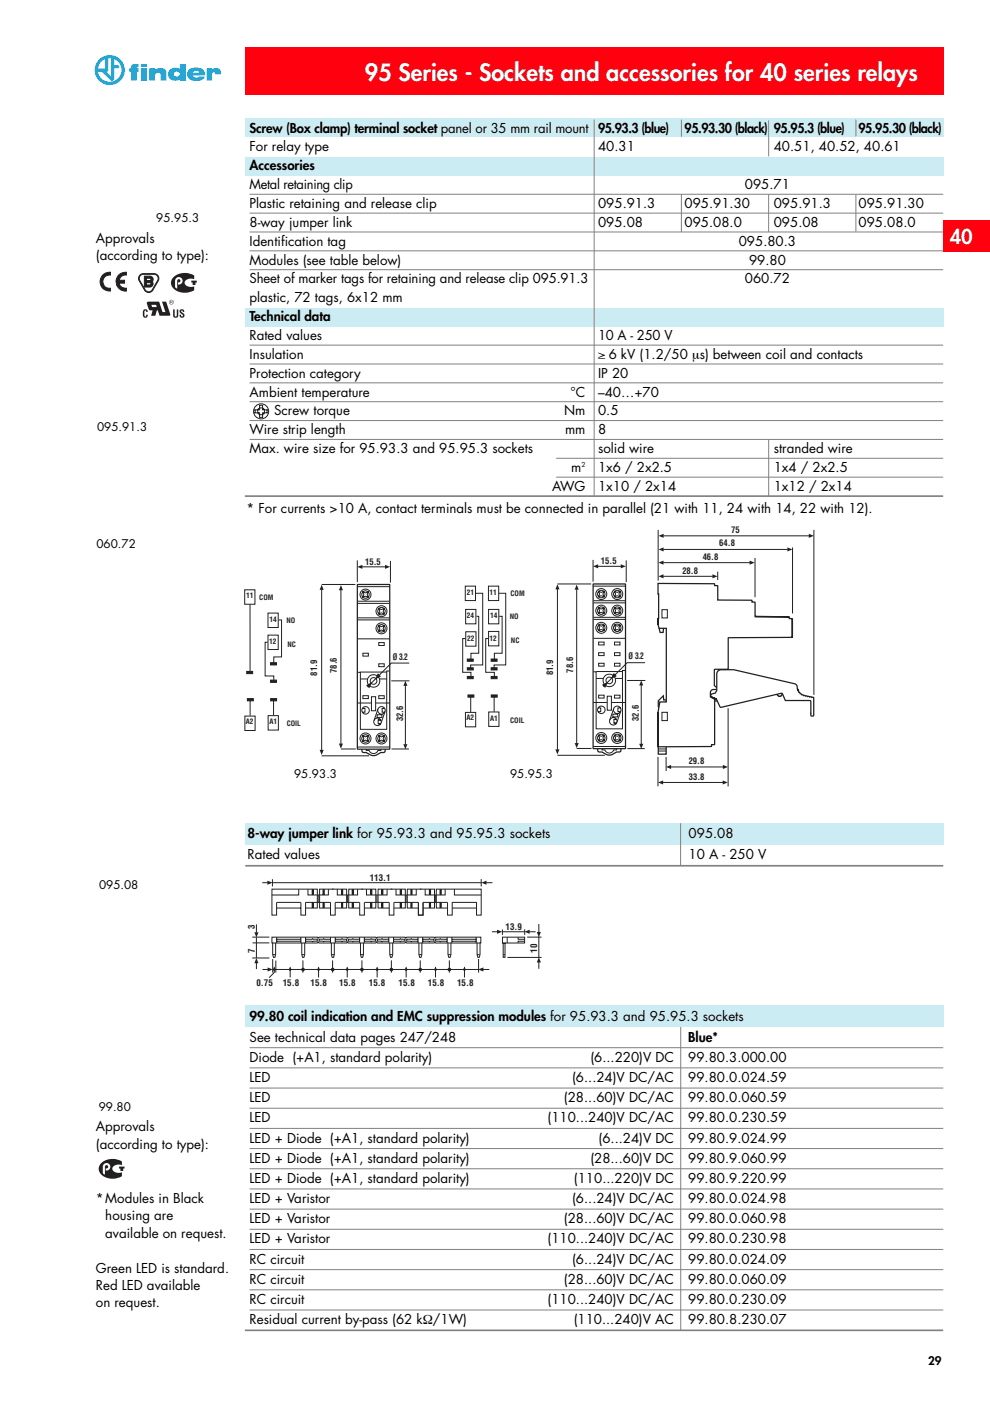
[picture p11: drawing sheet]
<svg xmlns="http://www.w3.org/2000/svg" width="210mm" height="297mm" viewBox="0 0 210 297" stroke-linecap="round" stroke-linejoin="round" font-family="sans-serif">
<path d="M51.9 213.3h148.1v4.5h-148.1z" fill="#ccecf4"/>
<path d="M20 213.8h22.7v22.7h-22.7z" fill="#fff"/>
<g fill="none" stroke="#808080" stroke-width=".21">
<path d="M144.3 217.7v64.4M52.9 222.1h147.1M52.9 226.4h147.1M52.9 230.7h147.1M52.9 235h147.1M52.9 239.2h147.1M52.9 243.5h147.1M52.9 247.8h147.1M52.9 252.1h147.1M52.9 256.4h147.1M52.9 260.6h147.1M52.9 264.9h147.1"/>
<path d="M52.9 269.2h147.1M52.9 273.5h147.1M52.9 277.7h147.1"/>
</g>
<path d="M51.9 282.1h148.1" fill="none" stroke="#808080" stroke-width=".35"/>
<path d="M25.2 247.3h1.2v.4h-.3v.6h-.6v-.6h-.3zM21.6 246.5a3.8 3.8 0 0 1 4.3-.2v.7a1.5 1.5 0 0 0-2.1 .8 1.5 1.5 0 0 0 2.1 .7v.9a3.7 3.7 0 0 1-4.7-.7 1.62 1.62 0 0 1 .4-2.2zM22 246.8l-.2 .6v1.2l.2 .3 .2 .1v-1.5a.35 .35 0 0 1 .3-.5 .35 .35 0 0 1 .4 .4 .35 .35 0 0 1-.5 .3v.5a.8 .8 0 0 0 1-1 .8 .8 0 0 0-1.4-.4z" fill-rule="evenodd" fill="#231f20"/>
<g fill="#ff000f">
<path d="M200 46.7h9.9v6.7h-9.9z"/>
<path d="M52 10h148v10h-148z"/>
</g>
<path d="M20 10h28v10h-28z" fill="#fff"/>
<g fill="#00aeef">
<path d="M22.3 12.4l.6-.2v2.8l-.3 .2 1 1.1v-4.2l.6 .3v1.4h.8l.2 .2-.1 .4-.9 .1v2.4a.47 .47 0 0 1-.8 .1l-1.8-1.8h-1.3v-.7h2z"/>
<path d="M21 12.6a3.2 3.2 0 0 1 5 .7 3.2 3.2 0 0 1-1.9 4.7 3.2 3.2 0 0 1-4-3.2h.6a2.51 2.51 0 0 0 3.6 2.4 2.51 2.51 0 0 0 .6-4.2 2.51 2.51 0 0 0-4.1 1.2l-.1 .6h-.6a3.2 3.2 0 0 1 .9-2.2z"/>
<path d="M31.7 14.5h1.2v.3a2.05 2.05 0 0 1 2.1-.1l.3 .6v1.8h-1.2l-.1-1.5a.68 .68 0 0 0-1.1 .2v1.3h-1.2z"/>
<path d="M38.1 13.6h1.2v3.5h-1.2z"/>
<path d="M43.8 14.5h1.2v.2a1.12 1.12 0 0 1 1.3-.2 1.12 1.12 0 0 1 .5 1.3h-1.2v-.4l-.3-.1-.3 .2v1.6h-1.2z"/>
<path d="M35.9 14.9a1.86 1.86 0 0 1 2.3-.2l-.1 .9a.61 .61 0 0 0-.8-.4 .61 .61 0 0 0-.3 .9 .71 .71 0 0 0 1.1-.4l.4 .7a1.59 1.59 0 0 1-1.7 .6 1.59 1.59 0 0 1-1.2-1.2z"/>
<path d="M40.1 14.8a2.5 2.5 0 0 1 3.2 .4l.2 .8h-2.1v-.6h.8a.71 .71 0 0 0-.6-.4 .71 .71 0 0 0-.7 .4h.5v.6h-.5l.5 .4 2-.2a2.23 2.23 0 0 1-3.1 .7 1.35 1.35 0 0 1-.2-2.1z"/>
<path d="M28 13.8l.4-.2h1v.6l-.4 .1-.1 .2h.5v.7h-.4v1.9h-1.2v-1.9h-.4v-.7h.4z"/>
<path d="M29.9 14.5h1.2v2.6h-1.2z"/>
<path d="M29.9 13.6h1.2v.6h-1.2z"/>
</g>
<g fill="#ccecf4">
<path d="M51.9 33.4h148.1v4h-148.1z"/>
<path d="M51.9 65.4h148.1v4h-148.1z"/>
<path d="M51.9 25h148.1v4h-148.1z"/>
</g>
<g fill="#231f20" stroke="#231f20" stroke-width=".21">
<path d="M21.7 58.5l.9-.7 .8-.1v.6a1.41 1.41 0 0 0-1.6 1.4 1.41 1.41 0 0 0 1.6 1.4v.6a1.99 1.99 0 0 1-2-1 1.99 1.99 0 0 1 .3-2.2z"/>
<path d="M25.3 58.2l.5-.3 1-.2v.6a1.4 1.4 0 0 0-1.6 1.1h1.2v.6h-1.2a1.4 1.4 0 0 0 1.6 1.1v.6a2.01 2.01 0 0 1-2.1-1.2 2.01 2.01 0 0 1 .6-2.3z"/>
</g>
<g fill="none" stroke="#231f20" stroke-width=".21">
<path d="M53.8 87.5h.9M53.8 86.9h.9M54.1 86.9v.6M54.8 87.5v.3h.2M55 86.5h.7v.4h.4v.6h-.4v.4h-.7v-.4h-.4v-.6h.4zM55 87.9v.6h.7v-.6M55 86.6h-.2v.3M55.7 86.5v-.6h-.7v.6M55.7 86.6h.2v.3M55.9 87.5v.3h-.2M56 86.9h.9M56 87.5h.9"/>
<path d="M56.6 86.9v.6"/>
<circle cx="55.4" cy="87.2" r="1.6"/>
</g>
<g fill="none" stroke="#808080" stroke-width=".21">
<path d="M126 25.4v79.7M144.5 25.4v3.6M163 25.5v7.7M181.5 25.4v3.5M52.9 41.2h147.1M52.9 45.2h147.1M52.9 49.2h147.1M52.9 53.2h147.1M52.9 57.2h147.1M52.9 73.2h147.1M52.9 77.2h147.1M52.9 81.2h147.1"/>
<path d="M52.9 85.2h147.1M52.9 89.2h147.1M52.9 93.2h147.1M117.9 97.2h82.1M117.9 101.2h82.1"/>
</g>
<g fill="#231f20">
<path d="M30.4 65.8a.52 .52 0 0 1 .5-.2 .52 .52 0 0 1 .4 .4v.1h-.3v-.2h-.3l-.1 1 .2 .2 .2-.4 .3 .1a.52 .52 0 0 1-.5 .6 .95 .95 0 0 1-.5-1.4z"/>
<path d="M36.7 65.6h.3v1.3l.3 .2 .2-.2v-1.3h.3v1.2a.55 .55 0 0 1-.5 .6 .55 .55 0 0 1-.6-.6z"/>
<path d="M38.1 65.8a.54 .54 0 0 1 .6-.2 .54 .54 0 0 1 .4 .4v.1h-.3l-.2-.3-.2 .2a1.26 1.26 0 0 1 .7 1.1 .55 .55 0 0 1-.6 .2 .55 .55 0 0 1-.4-.5v-.1h.3l.2 .4 .2-.2-.6-.6z"/>
<path d="M31.2 64.1l2.5-.1 .4 1.1h-.8l-.2-.5h-1l.1 .5h1.9l.4 1.1h.6l-.7-2.2h.8l.9 2.8-.2 .1h-2.1l-.3-1.1h-.2l-.4 1.2h-.9l.4-1.2-.8-.1-.5-1.3z"/>
</g>
<path d="M35.9 64.1a.45 .45 0 0 0 .9 0 .45 .45 0 0 0-.9 0zM35.8 64.1a.51 .51 0 0 1 1 0 .51 .51 0 0 1-1 0zM36.2 63.9v.2l.2-.1zM36.1 63.8h.2a.16 .16 0 0 1 .3 .1 .16 .16 0 0 1-.2 .2l.2 .2-.3-.2-.2 .2z" fill-rule="evenodd" fill="#231f20"/>
<path d="M29.7 58.3l.7-.3h2.3a1.02 1.02 0 0 1 .9 1.5l-1.2 2a1.02 1.02 0 0 1-1.7 0l-1.3-2.1 .1-.8z" fill="#231f20" stroke="#231f20" stroke-width=".21"/>
<path d="M29.8 58.4l.6-.2h1.7a.98 .98 0 0 1 1.1 .2 .98 .98 0 0 1 .2 1.1l-1.1 1.9a.87 .87 0 0 1-1.5 0l-1.2-2.1v-.6z" fill="#fff" stroke="#231f20" stroke-width=".21"/>
<path d="M30.6 58.6h.8a.77 .77 0 0 1 .9 .2 .77 .77 0 0 1 0 .9 .76 .76 0 0 1 0 1 .76 .76 0 0 1-.9 .2h-.8z" fill="#231f20" stroke="#231f20" stroke-width=".21"/>
<g fill="#fff" stroke="#231f20" stroke-width=".21">
<path d="M31 59h.8l.2 .2-.2 .3h-.8z"/>
<path d="M31 59.9h.8l.2 .3-.2 .2h-.8z"/>
</g>
<path d="M144.5 41.2v8M163 41.2v8M181.5 41.3v7.8M163 93.1v12" fill="none" stroke="#808080" stroke-width=".21"/>
<path d="M51.9 105.2h148.1" fill="none" stroke="#808080" stroke-width=".35"/>
<g fill="none" stroke="#231f20" stroke-width=".21">
<path d="M53.5 198.7h3.6M53.5 199.9h3.6M57.7 198.7h9.6l.2 .2 .2-.2h5.8l.2 .2 .1-.2h5.9l.1 .2 .2-.2h5.9l.1 .2 .2-.2h5.8l.2 .2 .1-.2h9.6v1.2h-9.6l-.1-.2-.2 .2h-5.8l-.2-.2-.1 .2h-5.9l-.2-.2-.1 .2h-5.9l-.1-.2-.2 .2h-5.9l-.1-.2-.2 .2h-9.6zM57.8 186.4v1.5M77.3 191.3h5.2M77.7 188.5v1.3h4.4v-1.3M102 186.4v1.5M106.5 197.1v1.1M111.2 197v1.2M111.8 198.7h3M53.5 203.1h3.6M54.4 204.1v1.4"/>
<path d="M57.8 203.3v2.9M58.2 205v1.2l-1.1 1.1M58.5 203.7v2.5M61.5 205v2.2M64.2 203.6v2.6M67.5 205v2.2M70.5 203.6v2.6M73.6 205v2.2M76.7 203.6v2.6M80 205v2.2M83 203.6v2.6M86.1 205v2.2"/>
<path d="M89.1 203.6v2.6M92.3 205v2.2M95.3 203.6v2.6M98.5 205v2.2M101.5 203.3v2.9M107.6 203h7.2"/>
</g>
<g fill="#231f20" stroke="#231f20" stroke-width=".21">
<circle cx="70.5" cy="205.6" r=".28"/>
<circle cx="76.7" cy="205.6" r=".28"/>
<circle cx="83" cy="205.6" r=".28"/>
<circle cx="58.2" cy="205.5" r=".18"/>
<circle cx="61.5" cy="205.6" r=".18"/>
<circle cx="73.6" cy="205.6" r=".18"/>
<circle cx="80" cy="205.6" r=".18"/>
<circle cx="86.1" cy="205.6" r=".18"/>
<circle cx="92.3" cy="205.6" r=".18"/>
<circle cx="95.3" cy="205.6" r=".28"/>
<circle cx="89.1" cy="205.6" r=".28"/>
<circle cx="64.2" cy="205.6" r=".28"/>
<circle cx="67.5" cy="205.6" r=".18"/>
<circle cx="98.5" cy="205.6" r=".18"/>
</g>
<path d="M54.4 203.1l.4 1.1h-.9z" fill-rule="evenodd" fill="#231f20"/>
<path d="M54.4 196v1.7" fill="none" stroke="#231f20" stroke-width=".21"/>
<path d="M53.9 197.7h.9l-.4 1.1z" fill-rule="evenodd" fill="#231f20"/>
<path d="M114.2 204v1.4" fill="none" stroke="#231f20" stroke-width=".21"/>
<path d="M114.2 203l.5 1.1h-.9z" fill-rule="evenodd" fill="#231f20"/>
<path d="M114.2 195.9v1.8" fill="none" stroke="#231f20" stroke-width=".21"/>
<path d="M113.8 197.6h.9l-.5 1.1z" fill-rule="evenodd" fill="#231f20"/>
<g fill="none" stroke="#231f20" stroke-width=".21">
<path d="M54.4 198.8v4.3M57.8 187.1h44.3M57.8 199.9v2.5l.2 .6h.3l.1-.6v-2.5M58.6 192.5h5.2M58.6 191.3v2.7h-.9v-5.5h9.6v4h-2.5M58.7 199.1h5.1M58.7 199.6h5.1M58.7 198.7v1.2M58.7 191.3h5.1M63.3 188.5v1.3h-5.7M63.8 198.7v1.2M64 199.9v2.5l.1 .6h.3l.2-.6v-2.5"/>
<path d="M64.8 191.3h5.3M64.8 191.3v2.7h-1v-2.7M64.8 198.7v1.3M64.8 199.1h1.4l.1-.1 .1 .1h.9v.5h-.9l-.1 .1-.1-.1h-1.4M65.3 188.5v1.3h2.2M66.2 188.5v1.2M66.2 191.3v1.2M66.3 188.5v1.2M66.3 191.3v1.2M66.4 188.5v1.2M66.4 191.3v1.2M67.5 189.8v1.5"/>
<path d="M68.5 188.5v1.2M68.5 191.3v1.2M68.6 188.5v1.2M68.6 191.3v1.2M68.7 188.5v1.2M68.7 191.3v1.2M69.6 188.5v1.3h-2.1M70.1 191.3v2.7h1v-2.7h5.2M70.1 198.7v1.2M70.1 199.1h-1.3l-.2-.1-.1 .1h-.8v.5h.8l.1 .1 .2-.1h1.3M70.3 199.9v2.5l.1 .6h.3l.2-.6v-2.5M70.4 188.5h3.1v4h-2.5"/>
<path d="M70.7 188.5h-2.9v4h2.2M71.1 199.1h1.3l.1-.1 .1 .1h.9v.5h-.8l-.2 .1-.1-.1h-1.3M71.1 198.7v1.2M71.5 188.5v1.3h4.3v-1.3M72.4 188.5v1.2M72.4 191.3v1.2M72.5 188.5v1.2M72.5 191.3v1.2M72.7 188.5v1.2M72.7 191.3v1.2M73.7 189.8v1.5M74.7 188.5v1.2"/>
<path d="M74.7 191.3v1.2M74.8 188.5v1.2M74.8 191.3v1.2M74.9 188.5v1.2M74.9 191.3v1.2M76.3 198.7v1.2M76.3 191.3v2.7h1v-2.7M76.3 199.1h-1.3l-.2-.1-.1 .1h-.9v.5h.9l.1 .1 .1-.1h1.4M76.4 199.9v2.5l.2 .6h.3l.2-.6v-2.5M76.6 188.5h3.1v4h-2.4M76.9 188.5h-3v4h2.4M77.2 199.1h1.3l.2-.1 .1 .1h.9v.5h-.9l-.1 .1-.1-.1h-1.4"/>
<path d="M77.2 198.7v1.2M78.6 188.5v1.2M78.6 191.3v1.2M78.7 188.5v1.2M78.7 191.3v1.2M78.8 188.5v1.2M78.8 191.3v1.2M79.9 189.8v1.5M80.9 188.5v1.2M80.9 191.3v1.2M81.1 188.5v1.2M81.1 191.3v1.2"/>
<path d="M81.2 188.5v1.2M81.2 191.3v1.2M82.4 199.1h-1.3l-.1-.1-.1 .1h-.9v.5h.8l.2 .1 .1-.1h1.3M82.4 198.7v1.2M82.5 191.3v2.7h1v-2.7h5.2M82.6 199.9v2.5l.2 .6h.3l.2-.6v-2.5M82.9 188.5h3v4h-2.4M83.2 188.5h-3v4h2.3M83.4 198.7v1.2M83.4 199.1h1.4l.1-.1 .1 .1h.9v.5h-.9l-.1 .1-.1-.1h-1.4M84 188.5v1.3h4.3v-1.3M84.9 188.5v1.2"/>
<path d="M84.9 191.3v1.2M85 188.5v1.2M85 191.3v1.2M85.1 188.5v1.2M85.1 191.3v1.2M86.1 189.8v1.5M87.1 188.5v1.2M87.1 191.3v1.2M87.2 188.5v1.2M87.2 191.3v1.2M87.4 188.5v1.2M87.4 191.3v1.2"/>
<path d="M88.6 198.7v1.2M88.7 199.1h-1.4l-.1-.1-.1 .1h-.9v.5h.9l.1 .1 .1-.1h1.4M88.7 191.3v2.7h1v-2.7h5.2M88.8 199.9v2.5l.2 .6h.3l.1-.6v-2.5M89 188.5h3.1v4h-2.4M89.4 188.5h-3v4h2.3M89.6 199.1h1.3l.1-.1 .2 .1h.8v.5h-.8l-.2 .1-.1-.1h-1.3M89.6 198.7v1.2M89.7 191.3v2.7h-1v-2.7M90.1 188.5v1.3h4.3v-1.3M91 188.5v1.2M91 191.3v1.2"/>
<path d="M91.2 188.5v1.2M91.2 191.3v1.2M91.3 188.5v1.2M91.3 191.3v1.2M92.3 189.7v1.6M93.3 188.5v1.2M93.3 191.3v1.2M93.4 188.5v1.2M93.4 191.3v1.2M93.5 188.5v1.2M93.5 191.3v1.2M94.8 199.1h-1.3l-.2-.1-.1 .1h-.8v.5h.8l.1 .1 .2-.1h1.3"/>
<path d="M94.8 198.7v1.2M94.9 191.3v2.7h1v-2.7M95 199.9v2.5l.1 .6h.3l.2-.6v-2.5M95.8 198.7v1.2M95.8 191.3h5.3M95.8 199.1h5.2M95.8 199.6h5.2M95.9 192.5h5.1M96.3 188.5v1.3h5.7M101 198.7v1.2M101 191.3v2.7h1v-5.5h-9.5v4h2.4M101.1 199.9l.1 2.5 .1 .6h.3l.2-.6v-2.5"/>
<path d="M106.4 197.6h4.9M106.5 198.7h4.7v1.2h-4.7zM106.7 199.9v3.1h.4v-3.1M107.5 198.7v1.2M109.9 198.7v.4h1.3M111.2 199.6h-1.3v.3M114.2 198.6v4.5M55.7 205.5h1.1M57.8 205.5h43.8M57.8 202.4h.6M64 202.4h.6M70.3 202.4h.6"/>
<path d="M76.5 202.4h.6M82.7 202.4h.6M88.8 202.4h.6M95 202.4h.6M101.1 202.4h.6M106.7 202.4h.4"/>
</g>
<path d="M56.7 205.1l1.1 .4-1.1 .5z" fill-rule="evenodd" fill="#231f20"/>
<path d="M102.4 205.5h1.3" fill="none" stroke="#231f20" stroke-width=".21"/>
<path d="M101.4 205.5l1.1-.4v.9z" fill-rule="evenodd" fill="#231f20"/>
<path d="M103.1 187.1h1.3" fill="none" stroke="#231f20" stroke-width=".21"/>
<path d="M102.1 187.1l1-.4v.9z" fill-rule="evenodd" fill="#231f20"/>
<path d="M55.6 187.1h1.2" fill="none" stroke="#231f20" stroke-width=".21"/>
<path d="M56.7 186.7l1.1 .4-1.1 .5z" fill-rule="evenodd" fill="#231f20"/>
<path d="M104.3 197.6h1.2" fill="none" stroke="#231f20" stroke-width=".21"/>
<path d="M105.4 197.1l1.1 .5-1.1 .4z" fill-rule="evenodd" fill="#231f20"/>
<path d="M112.2 197.6h1.4" fill="none" stroke="#231f20" stroke-width=".21"/>
<path d="M111.2 197.6l1.1-.5v.9z" fill-rule="evenodd" fill="#231f20"/>
<path d="M51.9 174.5h148.1v4.5h-148.1z" fill="#ccecf4"/>
<path d="M144.3 174.5v9.1" fill="none" stroke="#808080" stroke-width=".21"/>
<path d="M52 183.6h148" fill="none" stroke="#808080" stroke-width=".35"/>
<path d="M40.6 59.5h1.1v.4h-.3v.5h-.6v-.5h-.2zM36.9 58.7a3.8 3.8 0 0 1 4.3-.3v.8a1.5 1.5 0 0 0-2.1 .8 1.5 1.5 0 0 0 2.1 .7v.8a3.7 3.7 0 0 1-4.7-.6 1.62 1.62 0 0 1 .4-2.2zM37.4 59l-.3 .5v1.2l.2 .4 .2 .1 .1-1.5a.35 .35 0 0 1 .3-.5 .35 .35 0 0 1 .3 .4 .35 .35 0 0 1-.5 .2v.5a.8 .8 0 0 0 1-1 .8 .8 0 0 0-1.3-.3z" fill-rule="evenodd" fill="#231f20"/>
<path d="M72.3 125.1v32.6M72.3 158.8h3.1" fill="none" stroke="#231f20" stroke-width=".21"/>
<g fill="#231f20">
<path d="M71.9 157.7h.8l-.4 1z" fill-rule="evenodd"/>
<path d="M72.3 124.1l.4 1h-.8z" fill-rule="evenodd"/>
</g>
<path d="M68.2 123.9h7.1M68.2 125v34.1M68.2 160.2h10.1" fill="none" stroke="#231f20" stroke-width=".21"/>
<g fill="#231f20">
<path d="M67.8 159h.8l-.4 1.1z" fill-rule="evenodd"/>
<path d="M68.2 124l.4 1.1h-.8z" fill-rule="evenodd"/>
</g>
<path d="M75.8 118.8v4.6M82.8 118.9v4.6M76.8 120.2h4.9" fill="none" stroke="#231f20" stroke-width=".21"/>
<g fill="#231f20">
<path d="M75.8 120.2l1-.4v.8z" fill-rule="evenodd"/>
<path d="M81.6 119.8l1.1 .4-1.1 .4z" fill-rule="evenodd"/>
</g>
<g fill="none" stroke="#231f20" stroke-width=".21">
<path d="M75.8 124.4h6.8M75.8 135.4h6.8M75.8 127.5h6.8M75.9 131.4h6.6M75.9 131h6.6M75.9 127.9h6.6M76.9 125.5l.6 .2 .6-.2-.3 .6 .3 .5-.6-.2-.6 .2 .2-.5zM76.9 138.5h1.2v.6h-1.2zM80.3 136.2h1.2v.7h-1.2zM80.3 129l.6 .2 .5-.2-.2 .6 .2 .5-.5-.2-.6 .2 .2-.5zM80.3 132.7l.6 .2 .5-.2-.2 .5 .2 .6-.5-.2-.6 .2 .2-.6zM75.8 158.4h6.8"/>
<path d="M75.8 149.1h2.9M76.4 144h1.5M76.4 142.5h5.6M76.8 150.2h.6v.8h-.6M76.9 156l.6 .2 .6-.2-.3 .6 .3 .5-.6-.2-.6 .2 .2-.5zM76.9 147.5h1.2v.6h-1.2zM77.6 158.8v.3h.7a1 1 0 0 0 .9 .7 1 1 0 0 0 .9-.7h.7v-.3M78.8 147.7h.8v3h-.8zM79.7 149.1h2.9M80 151.5h1v.6h-1zM80.1 150.3l-.8 2.5M80.2 152.6h.5h-.5v.8h.5h-.5"/>
<path d="M80.3 140.7h1.2v.6h-1.2zM80.3 147.5h1.2v.6h-1.2zM80.3 156l.6 .2 .5-.2-.2 .6 .2 .5-.5-.2-.6 .2 .2-.5zM80.5 144h1.5M81.6 150.2h-.6v.8h.6M81.6 150.9l-.8 2.3M82.5 142.3h-.5v12.3h-5.6v-12.1h-.5M83 158.8h3.7M86 145.3v12.6M86.8 140.6h-3.8l-5.1 5"/>
<circle cx="77.5" cy="126.1" r=".79"/>
<circle cx="77.5" cy="126.1" r="1.16"/>
<circle cx="80.9" cy="129.6" r=".79"/>
<circle cx="80.9" cy="133.2" r=".79"/>
<circle cx="80.9" cy="129.6" r="1.16"/>
<circle cx="80.9" cy="133.2" r="1.16"/>
<circle cx="77.5" cy="156.6" r=".79"/>
<circle cx="77.5" cy="156.6" r="1.16"/>
<circle cx="77.5" cy="150.6" r=".8"/>
<circle cx="79.2" cy="144.4" r=".71"/>
<circle cx="79.2" cy="144.4" r="1.33"/>
<circle cx="80" cy="153" r=".8"/>
<circle cx="80.9" cy="156.6" r=".79"/>
<circle cx="80.9" cy="156.6" r="1.16"/>
<circle cx="80.9" cy="150.6" r=".8"/>
</g>
<path d="M81.5 151.2h.1" fill="none" stroke="#231f20" stroke-width=".24"/>
<path d="M75.8 123.9l6.8 .1-.1 34.8h-6.7zM76.7 158.8l.1 .6 .8 .2a2.15 2.15 0 0 0 3.2 0l.8-.2 .1-.6" fill="none" stroke="#231f20" stroke-width=".27"/>
<g fill="#231f20">
<path d="M85.5 157.8h.9l-.4 1.1z" fill-rule="evenodd"/>
<path d="M86 144.3l.4 1.1h-.9z" fill-rule="evenodd"/>
</g>
<path d="M83 144.4h3.8M139.5 160.5v6.2M140.5 165.9h12.8" fill="none" stroke="#231f20" stroke-width=".21"/>
<g fill="#231f20" stroke="#231f20" stroke-width=".21">
<path d="M77.8 145.3l.9-.4-.4 .8z"/>
<path d="M80.2 142.9l.4 .5-.9 .4z"/>
</g>
<g fill="#231f20">
<path d="M139.5 165.9l1.1-.4v.8z" fill-rule="evenodd"/>
<path d="M153.2 165.5l1.1 .4-1.1 .4z" fill-rule="evenodd"/>
</g>
<path d="M154.4 150.2v16.5M142.2 162.6h11.1" fill="none" stroke="#231f20" stroke-width=".21"/>
<g fill="#231f20">
<path d="M141.2 162.6l1.1-.4v.8z" fill-rule="evenodd"/>
<path d="M153.3 162.2l1 .4-1 .4z" fill-rule="evenodd"/>
</g>
<path d="M139.5 112.3v10.8M140.6 119.3h18.4M160.1 118.3v8.3M141.2 160.5v3" fill="none" stroke="#231f20" stroke-width=".21"/>
<g fill="#231f20">
<path d="M139.6 119.3l1.1-.4v.8z" fill-rule="evenodd"/>
<path d="M158.9 118.9l1.1 .4-1.1 .4z" fill-rule="evenodd"/>
</g>
<path d="M140.6 116.5h26.4M168 116.1v14" fill="none" stroke="#231f20" stroke-width=".21"/>
<g fill="#231f20">
<path d="M139.6 116.5l1.1-.4v.8z" fill-rule="evenodd"/>
<path d="M166.9 116.1l1.1 .4-1.1 .4z" fill-rule="evenodd"/>
</g>
<path d="M140.6 122.2h10.5M152.2 121.2v1.8" fill="none" stroke="#231f20" stroke-width=".21"/>
<g fill="#231f20">
<path d="M139.6 122.2l1.1-.4v.8z" fill-rule="evenodd"/>
<path d="M151.1 121.8l1 .4-1 .4z" fill-rule="evenodd"/>
</g>
<path d="M140.6 113.6h31M172.6 112.3v35" fill="none" stroke="#231f20" stroke-width=".21"/>
<g fill="#231f20">
<path d="M139.6 113.6l1.1-.4v.8z" fill-rule="evenodd"/>
<path d="M171.5 113.2l1.1 .4-1.1 .4z" fill-rule="evenodd"/>
</g>
<path d="M122.3 125v32.6M122.3 158.7h3.1" fill="none" stroke="#231f20" stroke-width=".21"/>
<g fill="#231f20">
<path d="M121.8 157.5h.9l-.4 1.1z" fill-rule="evenodd"/>
<path d="M122.3 124l.4 1h-.9z" fill-rule="evenodd"/>
</g>
<path d="M118.2 123.8h7.1M118.2 124.9v34M118.2 160.1h10" fill="none" stroke="#231f20" stroke-width=".21"/>
<g fill="#231f20">
<path d="M117.8 158.9h.8l-.4 1.1z" fill-rule="evenodd"/>
<path d="M118.2 123.9l.4 1.1h-.8z" fill-rule="evenodd"/>
</g>
<path d="M125.7 118.7v4.6M132.8 118.8v4.6M126.7 120.1h5" fill="none" stroke="#231f20" stroke-width=".21"/>
<g fill="#231f20">
<path d="M125.7 120.1l1.1-.5v.9z" fill-rule="evenodd"/>
<path d="M131.6 119.6l1.1 .5-1.1 .4z" fill-rule="evenodd"/>
</g>
<g fill="none" stroke="#231f20" stroke-width=".21">
<path d="M125.8 124.3h6.8M125.8 135.3h6.8M125.8 127.4h6.8M125.8 131.3h6.7M125.8 130.9h6.7M125.8 127.8h6.7M126.9 125.4l.6 .2 .5-.2-.2 .5 .2 .6-.5-.2-.6 .2 .2-.6zM126.9 128.9l.6 .2 .5-.2-.2 .6 .2 .5-.5-.2-.6 .2 .2-.5zM126.9 132.5l.6 .3 .5-.3-.2 .6 .2 .6-.5-.2-.6 .2 .2-.6zM126.9 136.1h1.2v.6h-1.2zM126.9 138.4h1.2v.6h-1.2zM130.3 136.1h1.2v.6h-1.2z"/>
<path d="M130.3 138.4h1.2v.6h-1.2zM130.3 125.4l.6 .2 .5-.2-.2 .5 .2 .6-.5-.2-.6 .2 .2-.6zM130.3 128.9l.6 .2 .5-.2-.2 .6 .2 .5-.5-.2-.6 .2 .2-.5zM130.3 132.5l.6 .3 .5-.3-.2 .6 .2 .6-.5-.2-.6 .2 .2-.6zM140.4 129.3h1.1v1.7h-1.1zM125.8 158.3h6.8M125.8 148.9h2.9M126.4 143.8h1.5M126.4 142.4h5.6M126.8 150.1h.6v.8h-.6M126.9 155.9l.6 .2 .5-.2-.2 .6 .2 .5-.5-.2-.6 .2 .2-.5zM126.9 140.6h1.2v.6h-1.2z"/>
<path d="M126.9 147.4h1.2v.6h-1.2zM127.6 158.7v.3h.6a1 1 0 0 0 1 .7 1 1 0 0 0 .9-.7h.6v-.3M128.7 147.6h.9v3h-.9zM129.7 148.9h2.9M129.9 151.4h1.1v.6h-1.1zM130.1 150.2l-.8 2.5M130.2 152.5h.5h-.5v.8h.5h-.5M130.3 140.6h1.2v.6h-1.2zM130.3 147.4h1.2v.6h-1.2zM130.3 155.9l.6 .2 .5-.2-.2 .6 .2 .5-.5-.2-.6 .2 .2-.5zM130.4 143.8h1.6M131.6 150.1h-.6v.8h.6"/>
<path d="M131.6 150.8l-.8 2.3M132.5 142.2h-.5v12.3h-5.6v-12.1h-.6M133 158.7h3.7M136 145.3v12.5M136.8 140.5h-3.8l-5.1 5.1M139.6 159.2h1.6M139.6 158.8h1.6M139.6 149.9l.1 .1M140.4 151h1.1v1.8h-1.1z"/>
<circle cx="127.5" cy="133.1" r=".79"/>
<circle cx="127.5" cy="125.9" r=".79"/>
<circle cx="127.5" cy="129.5" r=".79"/>
<circle cx="127.5" cy="129.5" r="1.16"/>
<circle cx="127.5" cy="125.9" r="1.16"/>
<circle cx="127.5" cy="133.1" r="1.16"/>
<circle cx="130.9" cy="133.1" r=".79"/>
<circle cx="130.9" cy="125.9" r=".79"/>
<circle cx="130.9" cy="129.5" r=".79"/>
<circle cx="130.9" cy="125.9" r="1.16"/>
<circle cx="130.9" cy="129.5" r="1.16"/>
<circle cx="130.9" cy="133.1" r="1.16"/>
<circle cx="127.5" cy="156.5" r=".79"/>
<circle cx="127.5" cy="156.5" r="1.16"/>
<circle cx="127.5" cy="150.5" r=".8"/>
<circle cx="129.2" cy="144.3" r=".71"/>
<circle cx="129.2" cy="144.3" r="1.33"/>
<circle cx="130" cy="152.9" r=".8"/>
<circle cx="130.9" cy="156.5" r=".79"/>
<circle cx="130.9" cy="156.5" r="1.16"/>
<circle cx="130.9" cy="150.5" r=".8"/>
</g>
<path d="M125.8 123.8l6.8 .1-.1 34.8-6.7-.1zM139.7 133.2l.3 .9h.6l.1-.9M126.7 158.7l.1 .6 .8 .1a2.15 2.15 0 0 0 3.1 0l.8-.1 .1-.6M141.2 148.4h-.5l-.1-.9-1 1.1v1.3M141.2 158.3v1.6h-1.6v-1.6M151.5 148.6h.6M152 145.8l-.5-.5v-3.3l2.9-.1v-6.7l13.6-.1v-3.9h-.7v-.4l-7.2-.1 7.2 .1-7.2-.1v-3h-.7l-.1-.4-7.1-.1v-3h-.7l-.1-.4-11.9-.1v2.3h.1h-.1l.1-.1-.1 6.5v-1.3v1.3l.2 .8h1.6v15.6h-1.4l-.4 2.2v7.3v-7.3v7.3h11.3l.1-.4h.6v-9.5l-.9-.6v-1l.4-.5 1-.1M152.2 142.3l.6-.3h2.7l13 3a1.36 1.36 0 0 1 .6 1.2l.2 .3-.2-.5 .3 .8 .6 .5 2.5 .6-.1 3.9h-.4l-.1-.2v-3l-5.4-.1-.7-1.5-13 3-.9-1.8-1.2-.6 .1-.4 .9-.3 .3-.5v-3.5z" fill="none" stroke="#231f20" stroke-width=".27"/>
<path d="M165.8 147.1a.53 .53 0 0 1-.5 .5 .53 .53 0 0 1-.5-.4" fill="none" stroke="#231f20" stroke-width=".31"/>
<path d="M131.5 151.1h.1" fill="none" stroke="#231f20" stroke-width=".24"/>
<g fill="#231f20">
<path d="M135.5 157.7h.9l-.4 1.1z" fill-rule="evenodd"/>
<path d="M136 144.3l.4 1h-.9z" fill-rule="evenodd"/>
</g>
<g fill="none" stroke="#231f20" stroke-width=".21">
<path d="M51.9 125.1h2.2v3h-2.2zM53 128.1v14.4M56.7 136.2h-.5v7.1h1.9v.9M56.8 130h2.2v3h-2.2zM56.8 134.7h2.2v3h-2.2zM59.1 131.4h.6v7.9h-1.7v1.4M98.6 124.3h2.2v3h-2.2zM98.7 129.2h2.2v3.1h-2.2zM98.7 135.4h-.6v7.1h1.7v1.2M98.7 133.9h2.2v3.1h-2.2zM100.9 125.8h1.4v15.2h-2.5v.7M101 130.7h.5v7.8h-1.7v1.3"/>
<path d="M103.6 124.3h2.1v3h-2.1zM103.6 129.2h2.2v3.1h-2.2zM103.6 133.9h2.2v3h-2.2zM103.6 135.4h-.6v7.1h1.8v.9M105.7 125.8h1.5v15.2h-2.4v.9M105.8 130.7h.7v7.8h-1.7v1.4M51.9 151.8h2.2v3.1h-2.2zM53 148.4v3.3M56.9 151.7h2.1v3.1h-2.1zM58 148.4v3.3M98.7 151h2.2v3.1h-2.2zM99.8 147.6v3.4"/>
<path d="M103.6 151h2.2v3h-2.2zM104.8 147.6v3.3M133 144.3h3.8"/>
</g>
<g fill="#231f20" stroke="#231f20" stroke-width=".21">
<path d="M127.8 145.2l.9-.4-.4 .9z"/>
<path d="M130.2 142.9l.4 .4-.9 .4z"/>
<path d="M104.2 147.3h1.2v.5h-1.2z"/>
<path d="M99.2 147.3h1.3v.5h-1.3z"/>
<path d="M104.1 143.4h1.3v.5h-1.3z"/>
<path d="M104.1 139.7h1.3v.5h-1.3z"/>
<path d="M104.1 141.6h1.3v.4h-1.3z"/>
<path d="M99.1 143.4h1.2v.5h-1.2z"/>
<path d="M99.1 139.7h1.2v.5h-1.2z"/>
<path d="M99.1 141.6h1.2v.4h-1.2z"/>
<path d="M57.4 148.1h1.2v.5h-1.2z"/>
<path d="M52.5 148.1h1.2v.5h-1.2z"/>
<path d="M57.4 144.2h1.2v.5h-1.2z"/>
<path d="M57.4 140.5h1.2v.5h-1.2z"/>
<path d="M52.3 142.4h1.3v.4h-1.3z"/>
</g>
<text font-size="4.9" fill="#fff" x="77.4" y="17.2">95 Series - Sockets and accessories for 40 series relays</text>
<text font-size="4.2" fill="#fff" x="201.4" y="51.6">40</text>
<g font-size="2.8">
<text x="52.9" y="28.1">Screw (Box clamp) terminal socket panel or 35 mm rail mount</text>
<text x="126.8" y="28.1">95.93.3 (blue)</text>
<text x="145.1" y="28.1">95.93.30 (black) 95.95.3 (blue)</text>
<text x="182" y="28.1">95.95.30 (black)</text>
<text x="52.9" y="32.1">For relay type</text>
<text x="126.8" y="32.1">40.31</text>
<text x="164.1" y="32.1">40.51, 40.52, 40.61</text>
<text x="52.9" y="36.1">Accessories</text>
<text x="52.9" y="40.1">Metal retaining clip</text>
<text x="157.9" y="40.1">095.71</text>
<text x="52.9" y="44.1">Plastic retaining and release clip</text>
<text x="126.8" y="44.1">095.91.3</text>
<text x="145.1" y="44.1">095.91.30</text>
<text x="164.1" y="44.1">095.91.3</text>
<text x="182" y="44.1">095.91.30</text>
<text x="20.3" y="51.5">Approvals</text>
<text x="52.9" y="48.1">8-way jumper link</text>
<text x="52.9" y="52.1">Identification tag</text>
<text x="126.8" y="48.1">095.08</text>
<text x="145.1" y="48.1">095.08.0</text>
<text x="156.6" y="52.1">095.80.3</text>
<text x="164.1" y="48.1">095.08</text>
<text x="182" y="48.1">095.08.0</text>
<text x="20.3" y="55.2">(according to type):</text>
<text x="52.9" y="56.1">Modules (see table below)</text>
<text x="158.8" y="56.1">99.80</text>
<text x="52.9" y="60.1">Sheet of marker tags for retaining and release clip 095.91.3</text>
<text x="52.9" y="64.1">plastic, 72 tags, 6x12 mm</text>
<text x="157.9" y="60.1">060.72</text>
<text x="52.9" y="68.1">Technical data</text>
<text x="52.9" y="72.1">Rated values</text>
<text x="52.9" y="76.1">Insulation</text>
<text x="126.8" y="76.1">≥ 6 kV (1.2/50 µs) between coil and contacts</text>
<text x="126.8" y="72.1">10 A - 250 V</text>
<text x="52.9" y="80.1">Protection category</text>
<text x="126.8" y="80.1">IP 20</text>
<text x="52.9" y="84.1">Ambient temperature</text>
<text x="58.1" y="88.1">Screw torque</text>
<text x="119.6" y="88.1">Nm</text>
<text x="121" y="84.1">°C</text>
<text x="126.8" y="88.1">0.5</text>
<text x="126.8" y="84.1">–40…+70</text>
<text x="52.9" y="92.1">Wire strip length</text>
<text x="119.8" y="92.1">mm</text>
<text x="126.8" y="92.1">8</text>
<text x="52.9" y="96.1">Max. wire size for 95.93.3 and 95.95.3 sockets</text>
<text x="121.1" y="100.1">m</text>
<text x="126.8" y="100.1">1x6 / 2x2.5</text>
<text x="126.8" y="96.1">solid wire</text>
<text x="164.1" y="100.1">1x4 / 2x2.5</text>
<text x="164.1" y="96.1">stranded wire</text>
<text x="117" y="104.1">AWG</text>
<text x="126.8" y="104.1">1x10 / 2x14</text>
<text x="164.1" y="104.1">1x12 / 2x14</text>
<text x="52.3" y="108.7">* For currents &gt;10 A, contact terminals must be connected in parallel (21 with 11, 24 with 14, 22 with 12).</text>
<text x="52.5" y="177.6">8-way jumper link for 95.93.3 and 95.95.3 sockets</text>
<text x="146" y="177.6">095.08</text>
<text x="52.5" y="182.1">Rated values</text>
<text x="146" y="182.1">10 A - 250 V</text>
<text x="52.9" y="216.6">99.80 coil indication and EMC suppression modules for 95.93.3 and 95.95.3 sockets</text>
<text x="52.9" y="220.8">See technical data pages 247/248</text>
<text x="145.9" y="220.8">Blue*</text>
<text x="52.9" y="225.1">Diode (+A1, standard polarity)</text>
<text x="125.2" y="225.1">(6...220)V DC</text>
<text x="145.9" y="225.1">99.80.3.000.00</text>
<text x="52.9" y="229.4">LED</text>
<text x="52.9" y="233.7">LED</text>
<text x="119.6" y="233.7">(28...60)V DC/AC</text>
<text x="121.3" y="229.4">(6...24)V DC/AC</text>
<text x="145.9" y="229.4">99.80.0.024.59</text>
<text x="145.9" y="233.7">99.80.0.060.59</text>
<text x="20.3" y="239.8">Approvals</text>
<text x="52.9" y="238">LED</text>
<text x="116.1" y="238">(110...240)V DC/AC</text>
<text x="145.9" y="238">99.80.0.230.59</text>
<text x="20.3" y="243.5">(according to type):</text>
<text x="52.9" y="242.2">LED + Diode (+A1, standard polarity)</text>
<text x="126.9" y="242.2">(6...24)V DC</text>
<text x="145.9" y="242.2">99.80.9.024.99</text>
<text x="52.9" y="246.5">LED + Diode (+A1, standard polarity)</text>
<text x="52.9" y="250.8">LED + Diode (+A1, standard polarity)</text>
<text x="121.7" y="250.8">(110...220)V DC</text>
<text x="125.2" y="246.5">(28...60)V DC</text>
<text x="145.9" y="246.5">99.80.9.060.99</text>
<text x="145.9" y="250.8">99.80.9.220.99</text>
<text x="20.3" y="255">*Modules in Black</text>
<text x="52.9" y="255.1">LED + Varistor</text>
<text x="121.3" y="255.1">(6...24)V DC/AC</text>
<text x="145.9" y="255.1">99.80.0.024.98</text>
<text x="22.3" y="258.7">housing are</text>
<text x="22.3" y="262.4">available on request.</text>
<text x="52.9" y="259.3">LED + Varistor</text>
<text x="52.9" y="263.6">LED + Varistor</text>
<text x="116.1" y="263.6">(110...240)V DC/AC</text>
<text x="119.6" y="259.3">(28...60)V DC/AC</text>
<text x="145.9" y="263.6">99.80.0.230.98</text>
<text x="145.9" y="259.3">99.80.0.060.98</text>
<text x="20.3" y="269.8">Green LED is standard.</text>
<text x="52.9" y="267.9">RC circuit</text>
<text x="121.3" y="267.9">(6...24)V DC/AC</text>
<text x="145.9" y="267.9">99.80.0.024.09</text>
<text x="20.3" y="273.5">Red LED available</text>
<text x="52.9" y="272.2">RC circuit</text>
<text x="119.6" y="272.2">(28...60)V DC/AC</text>
<text x="145.9" y="272.2">99.80.0.060.09</text>
<text x="20.3" y="277.2">on request.</text>
<text x="52.9" y="276.5">RC circuit</text>
<text x="52.9" y="280.7">Residual current by-pass (62 kΩ/1W)</text>
<text x="116.1" y="276.5">(110...240)V DC/AC</text>
<text x="121.6" y="280.7">(110...240)V AC</text>
<text x="145.9" y="280.7">99.80.8.230.07</text>
<text x="145.9" y="276.5">99.80.0.230.09</text>
</g>
<g font-size="2.5">
<text x="33.1" y="47.1">95.95.3</text>
<text x="20.6" y="91.4">095.91.3</text>
<text x="20.4" y="116.1">060.72</text>
<text x="62.3" y="165">95.93.3</text>
<text x="108.1" y="165.1">95.95.3</text>
<text x="21" y="188.4">095.08</text>
<text x="20.9" y="235.5">99.80</text>
<text x="196.8" y="289.4">29</text>
</g>
<g font-size="1.9" fill="#231f20">
<text x="155.1" y="113">75</text>
<text x="77.4" y="119.7">15.5</text>
<text x="127.4" y="119.6">15.5</text>
<text x="149" y="118.7">46.8</text>
<text x="152.5" y="115.8">64.8</text>
<text x="144.7" y="121.6">28.8</text>
<text x="67.2" y="143.3" transform="rotate(-90 67.2 143.3)">81.9</text>
<text x="71.4" y="142.7" transform="rotate(-90 71.4 142.7)">78.6</text>
<text x="83.3" y="139.9">Ø 3.2</text>
<text x="117.3" y="143.2" transform="rotate(-90 117.3 143.2)">81.9</text>
<text x="121.5" y="142.6" transform="rotate(-90 121.5 142.6)">78.6</text>
<text x="133.3" y="139.8">Ø 3.2</text>
<text x="85.5" y="152.9" transform="rotate(-90 85.5 152.9)">32.6</text>
<text x="135.5" y="152.8" transform="rotate(-90 135.5 152.8)">32.6</text>
<text x="146" y="162">29.8</text>
<text x="146" y="165.3">33.8</text>
<text x="78.4" y="186.7">113.1</text>
<text x="54" y="196.9" transform="rotate(-90 54 196.9)">3</text>
<text x="107.2" y="197.2">13.9</text>
<text x="54" y="202" transform="rotate(-90 54 202)">7</text>
<text x="113.9" y="202" transform="rotate(-90 113.9 202)">10</text>
<text x="54.4" y="209.1">0.75</text>
<text x="60" y="209.1">15.8</text>
<text x="65.8" y="209.1">15.8</text>
<text x="71.9" y="209.1">15.8</text>
<text x="78.2" y="209.1">15.8</text>
<text x="84.5" y="209.1">15.8</text>
<text x="90.7" y="209.1">15.8</text>
<text x="96.9" y="209.1">15.8</text>
</g>
<g font-size="1.6" fill="#231f20">
<text x="52.2" y="126.9">11</text>
<text x="55" y="127.2">COM</text>
<text x="57.1" y="131.9">14</text>
<text x="99" y="126.1">21</text>
<text x="99" y="131.1">24</text>
<text x="103.8" y="126.1">11</text>
<text x="103.9" y="131.1">14</text>
<text x="108.1" y="131.3">NO</text>
<text x="108.2" y="126.4">COM</text>
<text x="57" y="136.6">12</text>
<text x="60.7" y="132.1">NO</text>
<text x="60.9" y="137.1">NC</text>
<text x="99.1" y="135.8">22</text>
<text x="103.8" y="135.8">12</text>
<text x="108.3" y="136.3">NC</text>
<text x="52.1" y="153.5">A2</text>
<text x="57.2" y="153.6">A1</text>
<text x="60.8" y="154">COIL</text>
<text x="98.9" y="152.7">A2</text>
<text x="103.9" y="152.8">A1</text>
<text x="108.2" y="153.2">COIL</text>
</g>
<text font-size="1.4" x="123.3" y="99">2</text>
</svg>
